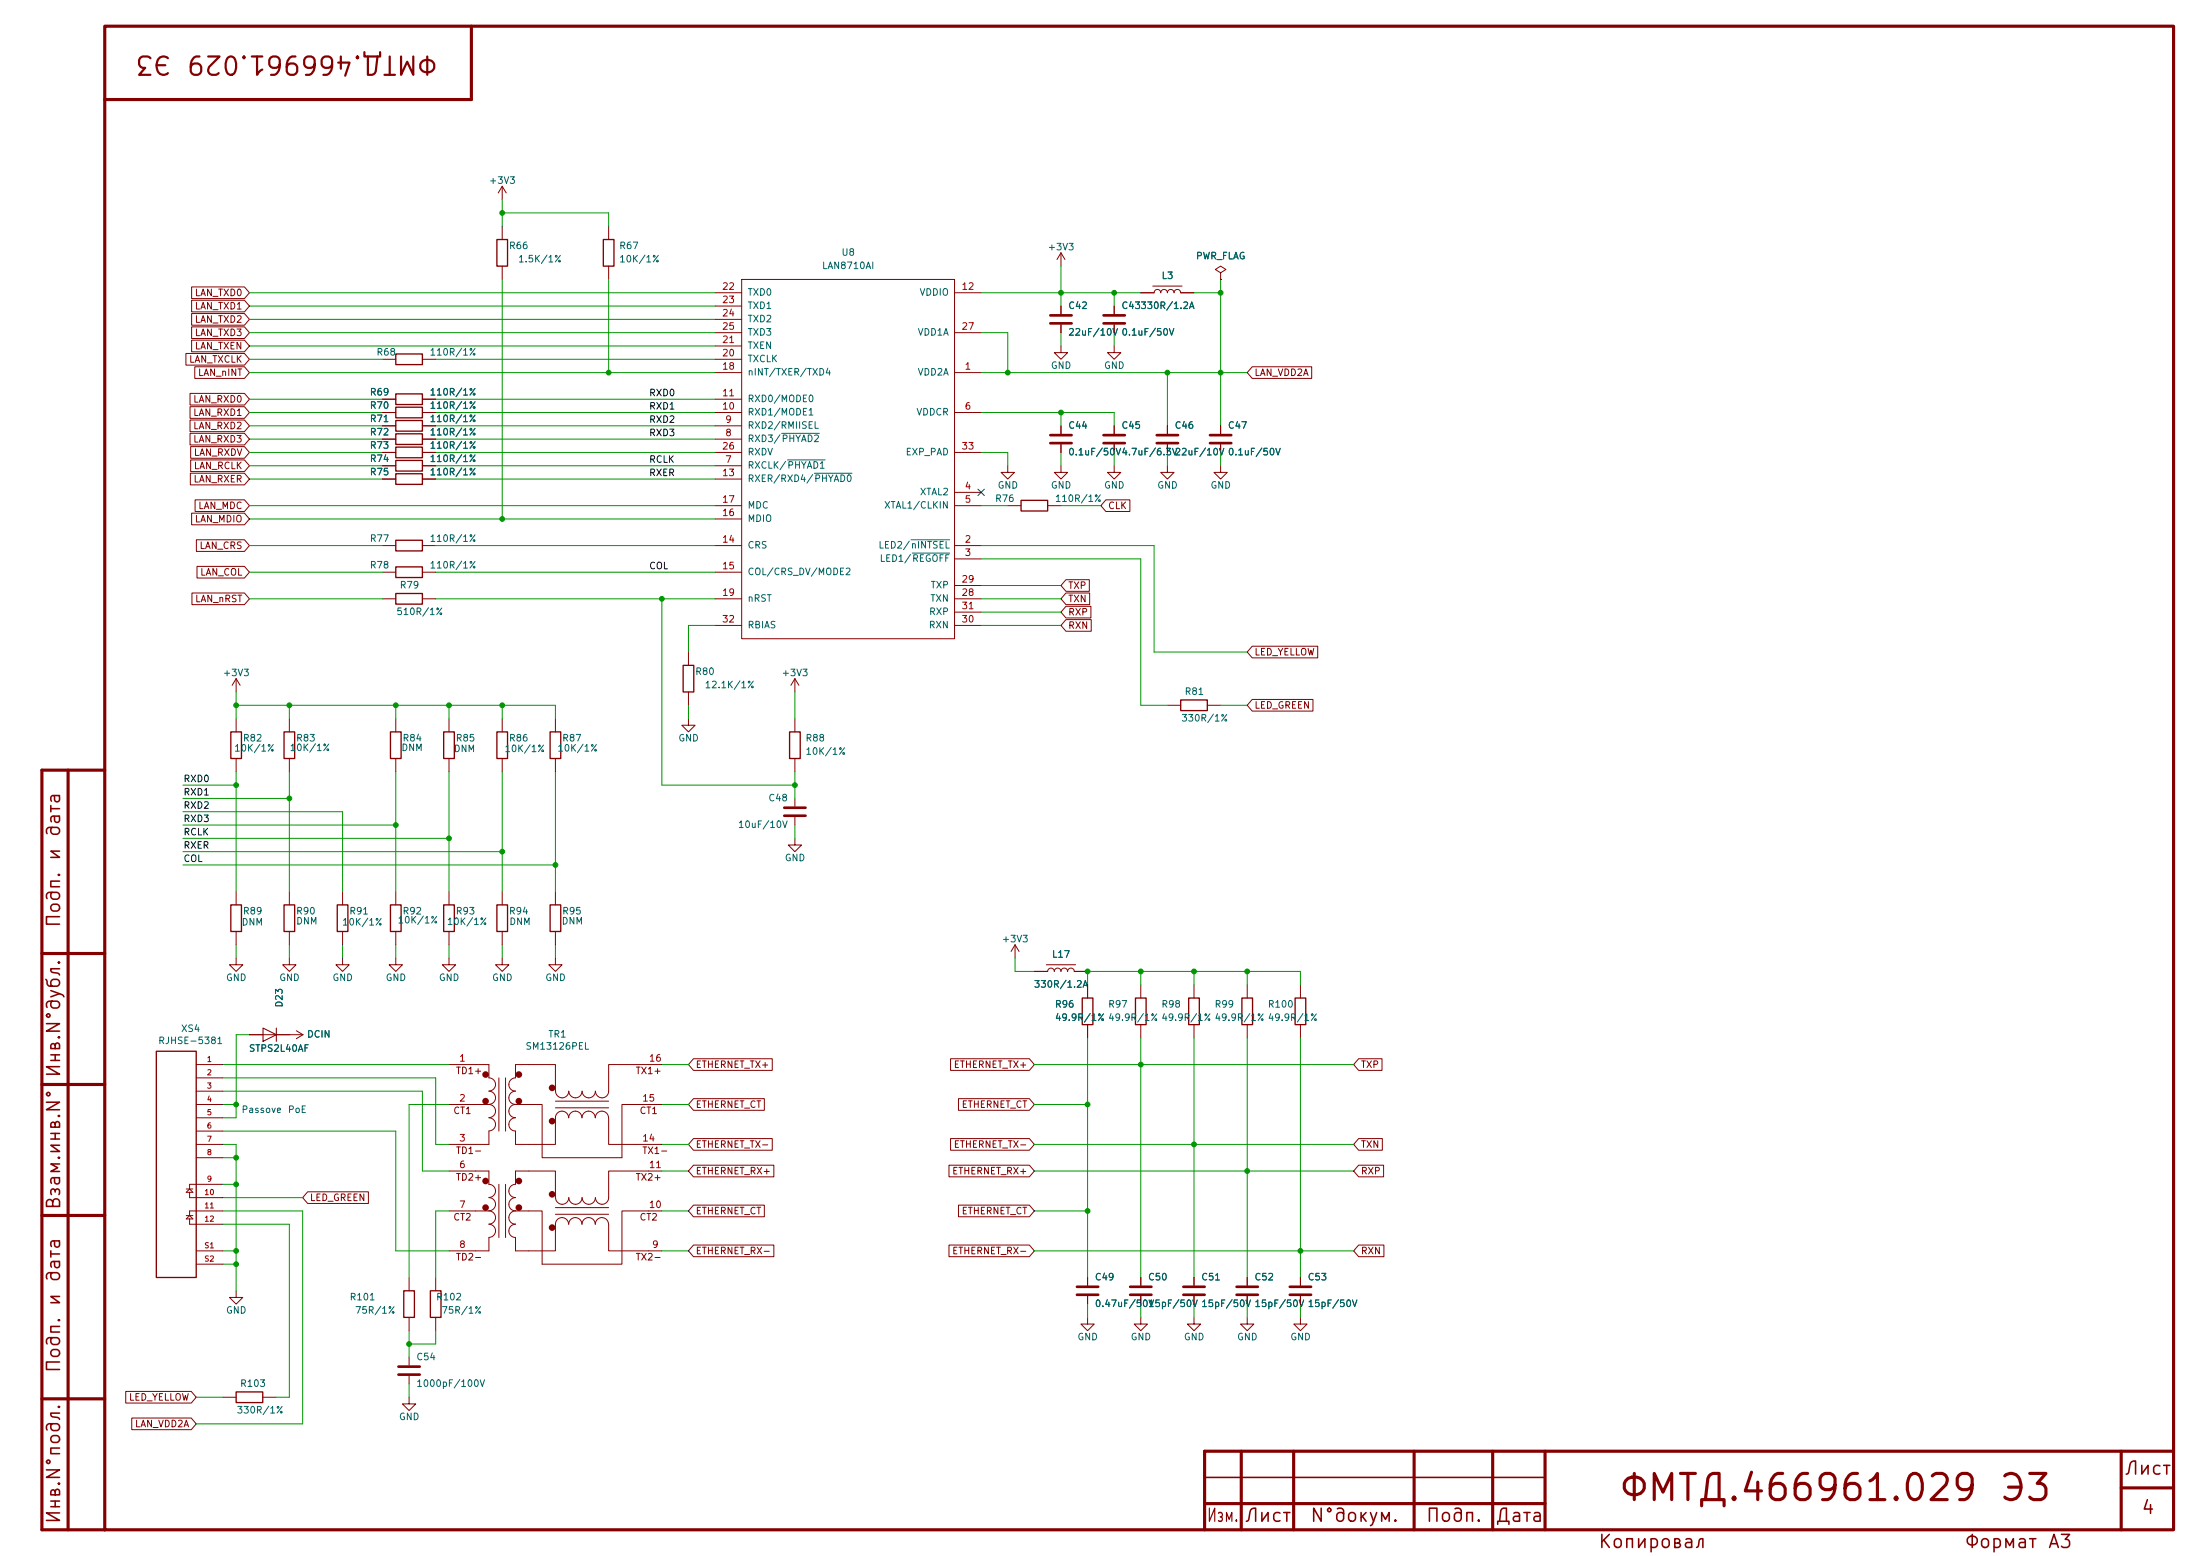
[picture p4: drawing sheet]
<svg xmlns="http://www.w3.org/2000/svg" width="297mm" height="210mm" viewBox="0 0 297 210" stroke-linecap="round" stroke-linejoin="round" font-family="sans-serif">
<g fill="none" stroke="#840000" stroke-width=".42">
<path d="M14.1 3.5h279.3v203h-279.3zM63.6 3.5v9.9h-49.5M9.2 103.9v102.6M14.1 103.9h-8.4v102.6h8.4M5.7 128.7h8.4M5.7 146.4h8.4M5.7 164h8.4M5.7 188.8h8.4M167.6 195.9v10.6M174.6 195.9v10.6M190.9 195.9v10.6M201.5 195.9v10.6"/>
<path d="M208.6 195.9v10.6M286.4 195.9v10.6M293.4 195.9h-130.8v10.6M162.6 202.9h46M286.4 200.8h7"/>
</g>
<path d="M162.6 199.4h46" fill="none" stroke="#840000" stroke-width=".21"/>
<g fill="none" stroke="#840000" stroke-width=".18">
<path d="M67.1 32.3h1.4v3.6h-1.4zM81.4 32.3h1.5v3.6h-1.5zM53.4 47.8h3.6v1.4h-3.6zM53.4 55h3.6v1.4h-3.6zM53.4 56.8h3.6v1.4h-3.6zM53.4 53.2h3.6v1.4h-3.6zM53.4 58.5h3.6v1.5h-3.6zM53.4 60.3h3.6v1.5h-3.6zM53.4 62.1h3.6v1.5h-3.6zM53.4 63.9h3.6v1.5h-3.6zM53.4 72.9h3.6v1.5h-3.6zM53.4 76.5h3.6v1.4h-3.6z"/>
<path d="M137.8 67.5h3.6v1.5h-3.6zM31.2 98.8h1.4v3.6h-1.4zM38.3 98.8h1.5v3.6h-1.5zM52.7 98.8h1.4v3.6h-1.4zM53.4 80.1h3.6v1.4h-3.6zM59.9 98.8h1.4v3.6h-1.4zM67.1 98.8h1.4v3.6h-1.4zM74.3 98.8h1.4v3.6h-1.4zM92.2 89.8h1.5v3.6h-1.5zM106.6 98.8h1.4v3.6h-1.4zM159.4 94.5h3.6v1.4h-3.6zM31.2 122.1h1.4v3.6h-1.4z"/>
<path d="M38.3 122.1h1.5v3.6h-1.5zM45.5 122.1h1.5v3.6h-1.5zM52.7 122.1h1.4v3.6h-1.4zM59.9 122.1h1.4v3.6h-1.4zM67.1 122.1h1.4v3.6h-1.4zM74.3 122.1h1.4v3.6h-1.4zM146.1 134.7h1.4v3.6h-1.4zM153.3 134.7h1.4v3.6h-1.4zM160.5 134.7h1.4v3.6h-1.4zM167.7 134.7h1.4v3.6h-1.4zM174.8 134.7h1.5v3.6h-1.5zM21.1 141.9h5.4v30.5h-5.4z"/>
<path d="M54.5 174.2h1.4v3.6h-1.4zM58.1 174.2h1.4v3.6h-1.4zM31.9 187.9h3.6v1.4h-3.6z"/>
</g>
<g fill="none" stroke="#840000" stroke-width=".14">
<path d="M25.9 38.7h7.1l.7 .8-.7 .8h-7.1zM67.8 25.1l-.5 .9M67.8 25.1l.5 .9M67.8 25.1v1.8M67.8 30.5v1.8M67.8 35.9v1.8M82.2 30.5v1.8M82.2 35.9v1.8M96.5 39.5h3.6M100.1 37.7h28.8v48.5h-28.8zM128.9 39.5h3.6M143.2 34.1l-.5 .9"/>
<path d="M143.2 34.1l.6 .9M143.2 34.1v1.8M154 39.5h1.8a.45 .45 0 0 1 .5-.4 .45 .45 0 0 1 .4 .4 .45 .45 0 0 1 .5-.4 .45 .45 0 0 1 .4 .4 .45 .45 0 0 1 .4-.4 .45 .45 0 0 1 .5 .4 .45 .45 0 0 1 .4-.4 .45 .45 0 0 1 .5 .4h1.8M155.6 38.6h4M164.8 36.8l.7-.4-.7-.5-.7 .5 .7 .4v.9M164.8 37.7h.1M25.1 47.7h7.9l.7 .8-.7 .8h-7.9zM25.7 54.9h7.3l.7 .8-.7 .8h-7.3zM25.7 53.1h7.3l.7 .8-.7 .8h-7.3zM25.7 58.5h7.3l.7 .8-.7 .8h-7.3zM25.7 56.7h7.3l.7 .8-.7 .8h-7.3zM25.9 40.5h7.1l.7 .8-.7 .8h-7.1z"/>
<path d="M25.9 45.9h7.1l.7 .8-.7 .8h-7.1zM25.9 44.1h7.1l.7 .8-.7 .8h-7.1zM25.9 42.3h7.1l.7 .8-.7 .8h-7.1zM26.3 49.5h6.7l.7 .8-.7 .8h-6.7zM51.6 48.5h1.8M51.6 55.7h1.8M51.6 57.5h1.8M51.6 53.9h1.8M51.6 59.3h1.8M57 48.5h1.8M57 55.7h1.8M57 57.5h1.8"/>
<path d="M57 53.9h1.8M57 59.3h1.8M96.5 48.5h3.6M96.5 55.7h3.6M96.5 57.5h3.6M96.5 53.9h3.6M96.5 59.3h3.6M96.5 50.3h3.6M96.5 46.7h3.6M96.5 41.3h3.6M96.5 43.1h3.6M96.5 44.9h3.6"/>
<path d="M128.9 55.7h3.6M128.9 50.3h3.6M128.9 44.9h3.6M143.2 46.7v.9h.9l-.9 .9-.9-.9h.9M143.2 41.3v1.1M143.2 43.8v1.1M143.2 57.5v1M143.2 60v1.1M150.4 46.7v.9h.9l-.9 .9-.9-.9h.9M150.4 41.3v1.1M150.4 43.8v1.1M150.4 57.5v1"/>
<path d="M150.4 60v1.1M157.6 57.5v1M157.6 60v1.1M164.8 57.5v1M164.8 60v1.1M169 49.5h8.1v1.6h-8.1l-.6-.8zM25.7 63.9h7.3l.7 .8-.7 .7h-7.3zM25.7 62.1h7.3l.7 .8-.7 .7h-7.3zM25.7 60.3h7.3l.7 .8-.7 .8h-7.3zM25.9 69.3h7.1l.7 .7-.7 .8h-7.1zM26.3 67.5h6.7l.7 .7-.7 .8h-6.7zM26.5 72.9h6.5l.7 .7-.7 .8h-6.5z"/>
<path d="M26.6 76.4h6.4l.7 .8-.7 .8h-6.4zM51.6 61.1h1.8M51.6 62.9h1.8M51.6 64.7h1.8M51.6 73.6h1.8M51.6 77.2h1.8M57 61.1h1.8M57 62.9h1.8M57 64.7h1.8M57 73.6h1.8M57 77.2h1.8M96.5 61.1h3.6"/>
<path d="M96.5 62.9h3.6M96.5 64.7h3.6M96.5 73.6h3.6M96.5 68.2h3.6M96.5 77.2h3.6M96.5 70h3.6M128.9 61.1h3.6M128.9 73.6h3.6M128.9 75.4h3.6M128.9 66.5h3.6M128.9 68.2h3.6M128.9 79h3.6"/>
<path d="M136 62.9v.9h.9l-.9 .9-.9-.9h.9M136 68.2h1.8M141.4 68.2h1.8M143.2 62.9v.9h.9l-.9 .9-.9-.9h.9M143.9 78.2h3.2v1.6h-3.2l-.7-.8zM149.3 67.5h3.2v1.5h-3.2l-.7-.8zM150.4 62.9v.9h.9l-.9 .9-.9-.9h.9M157.6 62.9v.9h.9l-.9 .9-.9-.9h.9M164.8 62.9v.9h.9l-.9 .9-.9-.9h.9M25.9 80h7.1l.7 .8-.7 .8h-7.1zM31.9 91.6v1.8M31.9 97v1.8"/>
<path d="M31.9 91.6l-.6 .9M31.9 91.6l.5 .9M39.1 97v1.8M51.6 80.8h1.8M53.4 97v1.8M57 80.8h1.8M60.6 97v1.8M67.8 97v1.8M75 97v1.8M92.9 97v.9h.9l-.9 .9-.9-.9h.9M92.9 88v1.8M92.9 93.4v1.8"/>
<path d="M96.5 80.8h3.6M96.5 84.4h3.6M107.3 91.6v1.8M107.3 97v1.8M107.3 91.6l-.5 .9M107.3 91.6l.6 .9M128.9 80.8h3.6M128.9 84.4h3.6M128.9 82.6h3.6M143.9 83.6h3.4v1.6h-3.4l-.7-.8zM143.9 81.8h3.4v1.6h-3.4l-.7-.8zM143.9 80h3.2v1.6h-3.2l-.7-.8z"/>
<path d="M157.6 95.2h1.8M163 95.2h1.8M169 94.4h8.3v1.6h-8.3l-.6-.8zM169 87.2h8.9v1.6h-8.9l-.6-.8zM31.9 102.4v1.8M39.1 102.4v1.8M53.4 102.4v1.8M60.6 102.4v1.8M67.8 102.4v1.8M75 102.4v1.8M107.3 113.1v.9h.9l-.9 .9-.9-.9h.9M107.3 102.4v1.8"/>
<path d="M107.3 107.8v1M107.3 110.3v1.1M31.9 129.3v.9h.9l-.9 .9-.9-.9h.9M31.9 120.3v1.8M31.9 125.7v1.8M33.7 139.7h7.2M35.5 138.8l1.8 .9-1.8 .8zM37.3 138.8v1.7M39.1 129.3v.9h.9l-.9 .9-.9-.9h.9M39.1 120.3v1.8M39.1 125.7v1.8M40 139.1l.9 .6"/>
<path d="M40.9 139.7l-.9 .5M46.2 129.3v.9h.9l-.9 .9-.9-.9h.9M46.2 120.3v1.8M46.2 125.7v1.8M53.4 129.3v.9h.9l-.9 .9-.9-.9h.9M53.4 120.3v1.8M53.4 125.7v1.8M60.6 129.3v.9h.9l-.9 .9-.9-.9h.9M60.6 120.3v1.8M60.6 125.7v1.8M67.8 129.3v.9h.9l-.9 .9-.9-.9h.9M67.8 120.3v1.8"/>
<path d="M67.8 125.7v1.8M75 129.3v.9h.9l-.9 .9-.9-.9h.9M75 120.3v1.8M75 125.7v1.8M137 127.5l-.5 .9M137 127.5l.6 .9M137 127.5v1.8M139.6 131.1h1.8a.45 .45 0 0 1 .5-.4 .45 .45 0 0 1 .4 .4 .45 .45 0 0 1 .5-.4 .45 .45 0 0 1 .4 .4 .45 .45 0 0 1 .5-.4 .45 .45 0 0 1 .4 .4 .45 .45 0 0 1 .5-.4 .45 .45 0 0 1 .4 .4h1.8M141.3 130.2h3.9M146.8 132.9v1.8M146.8 138.3v1.8M154 132.9v1.8"/>
<path d="M154 138.3v1.8M161.2 132.9v1.8M161.2 138.3v1.8M168.4 132.9v1.8M168.4 138.3v1.8M175.6 132.9v1.8M175.6 138.3v1.8M26.5 143.7h3.6M26.5 145.5h3.6M26.5 147.3h3.6M26.5 149.1h3.6M26.5 150.9h3.6"/>
<path d="M26.5 152.7h3.6M26.5 154.5h3.6M26.5 156.3h3.6M30.1 159.8h-4.5v.7M60.6 143.7h5.4v1.8a.89 .89 0 0 1 .9 .9 .89 .89 0 0 1-.9 .8M60.6 149.1h5.4a.89 .89 0 0 1 .9 .9 .89 .89 0 0 1-.9 .8M60.6 158h5.4v1.8a.89 .89 0 0 1 .9 .9 .89 .89 0 0 1-.9 .9 .9 .9 0 0 1 .9 .9 .9 .9 0 0 1-.9 .9M66 147.3a.89 .89 0 0 1 .9 .9 .89 .89 0 0 1-.9 .8M66 150.9a.89 .89 0 0 1 .9 .9 .89 .89 0 0 1-.9 .8v1.9h-5.4M67.4 145.5v7.2M67.4 159.8v7.2M68.2 145.5v7.2"/>
<path d="M68.2 159.8v7.2M75 149.5h7.2M75 148.6h7.2M76.8 150.9a.89 .89 0 0 1 .9-.9 .89 .89 0 0 1 .9 .9 .9 .9 0 0 1 .9-.9 .9 .9 0 0 1 .9 .9 .9 .9 0 0 1 .9-.9 .9 .9 0 0 1 .8 .9M78.6 147.3a.9 .9 0 0 1-.9 .9 .9 .9 0 0 1-.9-.9 .9 .9 0 0 1-.9 .9 .9 .9 0 0 1-.9-.9v-3.6h-5.4v1.8a.89 .89 0 0 0-.9 .9 .89 .89 0 0 0 .9 .9 .9 .9 0 0 0-.9 .9 .9 .9 0 0 0 .9 .9M78.6 147.3a.89 .89 0 0 0 .9 .9 .89 .89 0 0 0 .9-.9M82.2 150.9v3.6h7.2M89.4 149.1h-5.4v7.2h-10.8v-7.2h-3.6a.89 .89 0 0 0-.9 .9 .89 .89 0 0 0 .9 .8 .9 .9 0 0 0-.9 .9 .9 .9 0 0 0 .9 .9v1.9h5.4v-3.6a.89 .89 0 0 1 .9-.9 .89 .89 0 0 1 .9 .9M89.4 143.7h-7.2v3.6a.89 .89 0 0 1-.9 .9 .89 .89 0 0 1-.9-.9M89.4 158h-7.2v3.6a.89 .89 0 0 1-.9 .9 .89 .89 0 0 1-.9-.9M93.6 142.9h10.7v1.6h-10.7l-.7-.8zM93.6 157.3h10.9v1.5h-10.9l-.7-.8z"/>
<path d="M93.6 148.3h9.6v1.6h-9.6l-.7-.8zM93.6 153.7h10.7v1.5h-10.7l-.7-.7zM128.1 157.3h10.9l.6 .7-.6 .8h-10.9zM128.3 153.7h10.7l.6 .8-.6 .7h-10.7zM128.3 142.9h10.7l.6 .8-.6 .8h-10.7zM129.4 148.3h9.6l.6 .8-.6 .8h-9.6zM183.4 142.9h3.2v1.6h-3.2l-.7-.8zM183.4 157.3h3.4v1.5h-3.4l-.7-.8zM183.4 153.7h3.2v1.5h-3.2l-.7-.7zM25.1 160.5h.9M25.1 164.1h.9M25.6 160.5l.4 .4h-.9z"/>
<path d="M25.6 164.1l.4 .4h-.9zM25.6 160.9v.7h4.5M25.6 164.5v.7h4.5M26.5 168.8h3.6M26.5 170.6h3.6M30.1 163.4h-4.5v.7M31.9 174.2v.9h.9l-.9 .9-.9-.9h.9M41.5 160.9h8.2v1.5h-8.2l-.6-.8zM55.2 172.4v1.8M55.2 177.8v1.8M58.8 172.4v1.8M58.8 177.8v1.8"/>
<path d="M60.6 163.4h5.4a.89 .89 0 0 1 .9 .9 .89 .89 0 0 1-.9 .9M66 165.2a.89 .89 0 0 1 .9 .9 .89 .89 0 0 1-.9 .9M66 167v1.8h-5.4M69.6 165.2a.89 .89 0 0 0-.9 .9 .89 .89 0 0 0 .9 .9M69.6 163.4h3.6v7.2h10.8v-7.2h5.4M75 163.9h7.2M75 163h7.2M76.8 165.2a.89 .89 0 0 0-.9-.9 .89 .89 0 0 0-.9 .9v3.6h-5.4v-1.8M76.8 165.2a.89 .89 0 0 1 .9-.9 .89 .89 0 0 1 .9 .9 .9 .9 0 0 1 .9-.9 .9 .9 0 0 1 .9 .9 .9 .9 0 0 1 .9-.9 .9 .9 0 0 1 .8 .9M78.6 161.6a.9 .9 0 0 1-.9 .9 .9 .9 0 0 1-.9-.9 .9 .9 0 0 1-.9 .9 .9 .9 0 0 1-.9-.9v-3.6h-5.4v1.8a.89 .89 0 0 0-.9 .9 .89 .89 0 0 0 .9 .9 .9 .9 0 0 0-.9 .9 .9 .9 0 0 0 .9 .9 .9 .9 0 0 0-.9 .9 .9 .9 0 0 0 .9 .9M78.6 161.6a.89 .89 0 0 0 .9 .9 .89 .89 0 0 0 .9-.9M82.2 165.2v3.6h7.2"/>
<path d="M93.6 168h10.9v1.6h-10.9l-.7-.8zM93.6 162.7h9.6v1.5h-9.6l-.7-.8zM128.1 168h10.9l.6 .8-.6 .8h-10.9zM129.4 162.7h9.6l.6 .7-.6 .8h-9.6zM146.8 177.8v.9h.9l-.9 .9-.9-.9h.9M146.8 172.4v1.1M146.8 174.9v1.1M154 177.8v.9h.9l-.9 .9-.9-.9h.9M154 172.4v1.1M154 174.9v1.1M161.2 177.8v.9h.9l-.9 .9-.9-.9h.9M161.2 172.4v1.1"/>
<path d="M161.2 174.9v1.1M168.4 177.8v.9h.9l-.9 .9-.9-.9h.9M168.4 172.4v1.1M168.4 174.9v1.1M175.6 177.8v.9h.9l-.9 .9-.9-.9h.9M175.6 172.4v1.1M175.6 174.9v1.1M183.4 168h3.4v1.6h-3.4l-.7-.8zM17 187.8h8.8l.7 .8-.7 .8h-8.8zM17.8 191.4h8l.7 .8-.7 .8h-8zM30.1 188.6h1.8M35.5 188.6h1.8"/>
<path d="M55.2 188.6v.9h.9l-.9 .9-.9-.9h.9M55.2 183.2v1.1M55.2 185.7v1.1"/>
</g>
<g fill="none" stroke="#840000" stroke-width=".36">
<path d="M141.8 58.7h2.9M141.8 59.8h2.9M141.8 42.6h2.9M141.8 43.6h2.9M149 58.7h2.9M149 59.8h2.9M149 42.6h2.9M149 43.6h2.9M156.2 58.7h2.8M156.2 59.8h2.8M163.3 58.7h2.9M163.3 59.8h2.9"/>
<path d="M105.9 109h2.8M105.9 110.1h2.8M145.4 173.7h2.9M145.4 174.8h2.9M152.6 173.7h2.8M152.6 174.8h2.8M159.8 173.7h2.8M159.8 174.8h2.8M166.9 173.7h2.9M166.9 174.8h2.9M174.1 173.7h2.9M174.1 174.8h2.9"/>
<path d="M53.8 184.5h2.9M53.8 185.5h2.9"/>
</g>
<path d="M105.5 58.5h5.1M106.3 62.1h5.1M109.9 63.9h5.1M123 72.9h5.2M123.1 74.7h5.1" fill="none" stroke="#006464" stroke-width=".14"/>
<g fill="#840000" stroke="#840000" stroke-width=".45">
<circle cx="65.6" cy="145" r=".22"/>
<circle cx="65.6" cy="148.6" r=".22"/>
<circle cx="65.6" cy="159.4" r=".22"/>
<circle cx="65.6" cy="163" r=".22"/>
<circle cx="70" cy="145" r=".22"/>
<circle cx="70" cy="148.6" r=".22"/>
<circle cx="70" cy="159.4" r=".22"/>
<circle cx="70" cy="163" r=".22"/>
<circle cx="74.5" cy="146.8" r=".22"/>
<circle cx="74.5" cy="151.3" r=".22"/>
<circle cx="74.5" cy="161.2" r=".22"/>
<circle cx="74.5" cy="165.7" r=".22"/>
</g>
<g fill="none" stroke="#009600" stroke-width=".14">
<path d="M33.7 39.5h62.8M67.8 26.9v3.6M67.8 37.7v32.3M67.8 28.7h14.4v1.8M82.2 37.7v12.6M132.5 39.5h21.5M143.2 35.9v5.4M150.4 39.5v1.8M161.2 39.5h3.6M164.8 37.7v19.8M33.7 55.7h17.9M33.7 59.3h17.9"/>
<path d="M33.7 57.5h17.9M33.7 50.3h62.8M33.7 41.3h62.8M33.7 53.9h17.9M33.7 48.5h17.9M33.7 43.1h62.8M33.7 46.7h62.8M33.7 44.9h62.8M58.8 55.7h37.7M58.8 59.3h37.7M58.8 57.5h37.7M58.8 53.9h37.7"/>
<path d="M58.8 48.5h37.7M132.5 55.7h17.9v1.8M132.5 44.9h3.5v5.4M132.5 50.3h35.9M143.2 44.9v1.8M143.2 55.7v1.8M150.4 44.9v1.8M157.6 50.3v7.2M33.7 64.7h17.9M33.7 62.9h17.9M33.7 70h62.8M33.7 61.1h17.9"/>
<path d="M33.7 68.2h62.8M33.7 73.6h17.9M33.7 77.2h17.9M58.8 64.7h37.7M58.8 62.9h37.7M58.8 61.1h37.7M58.8 73.6h37.7M58.8 77.2h37.7M132.5 61.1h3.5v1.8M132.5 75.4h21.5v19.8h3.6M132.5 79h10.7M132.5 68.2h3.5"/>
<path d="M132.5 73.6h23.3v14.4h12.6M143.2 61.1v1.8M143.2 68.2h5.4M150.4 61.1v1.8M157.6 61.1v1.8M164.8 61.1v1.8M31.9 95.2h43.1v1.8M31.9 93.4v3.6M33.7 80.8h17.9M39.1 95.2v1.8M53.4 95.2v1.8M58.8 80.8h37.7"/>
<path d="M60.6 95.2v1.8M67.8 95.2v1.8M89.4 80.8v25.2h17.9M92.9 95.2v1.8M96.5 84.4h-3.6v3.6M107.3 93.4v3.6M132.5 80.8h10.7M132.5 84.4h10.7M132.5 82.6h10.7M164.8 95.2h3.6M24.7 106h7.2M24.7 109.6h21.5v10.7"/>
<path d="M24.7 116.7h50.3M24.7 114.9h43.1M24.7 111.4h28.7M24.7 113.1h35.9M24.7 107.8h14.4M31.9 104.2v16.1M39.1 104.2v16.1M53.4 104.2v16.1M60.6 104.2v16.1M67.8 104.2v16.1M75 104.2v16.1M107.3 104.2v3.6"/>
<path d="M107.3 111.4v1.7M31.9 127.5v1.8M33.7 139.7h-1.8v11.2h-1.8M39.1 127.5v1.8M46.2 127.5v1.8M53.4 127.5v1.8M60.6 127.5v1.8M67.8 127.5v1.8M75 127.5v1.8M137 129.3v1.8h2.6M146.8 132.9v-1.8h28.8v1.8M154 131.1v1.8"/>
<path d="M161.2 131.1v1.8M168.4 131.1v1.8M30.1 145.5h28.7v9h1.8M30.1 152.7h23.3v16.1h7.2M30.1 147.3h26.9v10.7h3.6M30.1 149.1h1.8M30.1 154.5h1.8v19.7M30.1 159.8h1.8M30.1 156.3h1.8M30.1 143.7h30.5M60.6 149.1h-5.4v23.3M89.4 149.1h3.5"/>
<path d="M89.4 154.5h3.5M89.4 143.7h3.5M89.4 158h3.5M139.6 149.1h7.2M139.6 154.5h43.1M139.6 143.7h43.1M139.6 158h43.1M146.8 140.1v32.3M154 140.1v32.3M161.2 140.1v32.3M168.4 140.1v32.3M175.6 140.1v32.3"/>
<path d="M30.1 165.2h9v23.4h-1.8M30.1 168.8h1.8M30.1 163.4h10.8v28.8h-14.4M30.1 161.6h10.8M30.1 170.6h1.8M55.2 179.6v3.6M58.8 179.6v1.8h-3.6M60.6 163.4h-1.8v9M89.4 168.8h3.5M89.4 163.4h3.5M139.6 168.8h43.1M139.6 163.4h7.2"/>
<path d="M146.8 176v1.8M154 176v1.8M161.2 176v1.8M168.4 176v1.8M175.6 176v1.8M26.5 188.6h3.6M55.2 186.8v1.8"/>
</g>
<path d="M132 66l.9 .9M132.9 66l-.9 .9" fill="none" stroke="#000084" stroke-width=".14"/>
<g fill="#009600" stroke="#009600" stroke-width=".14">
<circle cx="164.8" cy="50.3" r=".32"/>
<circle cx="157.6" cy="50.3" r=".32"/>
<circle cx="164.8" cy="39.5" r=".32"/>
<circle cx="136" cy="50.3" r=".32"/>
<circle cx="143.2" cy="55.7" r=".32"/>
<circle cx="143.2" cy="39.5" r=".32"/>
<circle cx="150.4" cy="39.5" r=".32"/>
<circle cx="82.2" cy="50.3" r=".32"/>
<circle cx="67.8" cy="70" r=".32"/>
<circle cx="67.8" cy="28.7" r=".32"/>
<circle cx="53.4" cy="111.4" r=".32"/>
<circle cx="53.4" cy="95.2" r=".32"/>
<circle cx="39.1" cy="95.2" r=".32"/>
<circle cx="60.6" cy="95.2" r=".32"/>
<circle cx="31.9" cy="95.2" r=".32"/>
<circle cx="67.8" cy="95.2" r=".32"/>
<circle cx="89.4" cy="80.8" r=".32"/>
<circle cx="31.9" cy="156.3" r=".32"/>
<circle cx="31.9" cy="159.8" r=".32"/>
<circle cx="31.9" cy="149.1" r=".32"/>
<circle cx="67.8" cy="114.9" r=".32"/>
<circle cx="75" cy="116.7" r=".32"/>
<circle cx="107.3" cy="106" r=".32"/>
<circle cx="31.9" cy="168.8" r=".32"/>
<circle cx="31.9" cy="170.6" r=".32"/>
<circle cx="55.2" cy="181.4" r=".32"/>
<circle cx="161.2" cy="154.5" r=".32"/>
<circle cx="175.6" cy="168.8" r=".32"/>
<circle cx="168.4" cy="131.1" r=".32"/>
<circle cx="161.2" cy="131.1" r=".32"/>
<circle cx="168.4" cy="158" r=".32"/>
<circle cx="60.6" cy="113.1" r=".32"/>
<circle cx="31.9" cy="106" r=".32"/>
<circle cx="39.1" cy="107.8" r=".32"/>
<circle cx="154" cy="131.1" r=".32"/>
<circle cx="146.8" cy="131.1" r=".32"/>
<circle cx="146.8" cy="163.4" r=".32"/>
<circle cx="146.8" cy="149.1" r=".32"/>
<circle cx="154" cy="143.7" r=".32"/>
</g>
<g font-size="3.5" fill="#840000">
<text x="218.4" y="203.5">ФМТД.466961.029</text>
<text x="269.6" y="203.5">Э3</text>
</g>
<g font-size="2.5" fill="#840000">
<text x="23.4" y="6.9" transform="rotate(-180 23.4 6.9)">Э3</text>
<text x="59.2" y="6.9" transform="rotate(-180 59.2 6.9)">ФМТД.466961.029</text>
</g>
<g font-size="1.8" fill="#840000">
<text x="8.6" y="113.1" transform="rotate(-90 8.6 113.1)">дата</text>
<text x="8.6" y="116.3" transform="rotate(-90 8.6 116.3)">и</text>
<text x="8.6" y="125.3" transform="rotate(-90 8.6 125.3)">Подп.</text>
<text x="8.6" y="145.6" transform="rotate(-90 8.6 145.6)">Инв.N°дубл.</text>
<text x="8.6" y="163.4" transform="rotate(-90 8.6 163.4)">Взам.инв.N°</text>
<text x="8.6" y="173.2" transform="rotate(-90 8.6 173.2)">дата</text>
<text x="8.6" y="176.4" transform="rotate(-90 8.6 176.4)">и</text>
<text x="8.6" y="185.4" transform="rotate(-90 8.6 185.4)">Подп.</text>
<text x="286.7" y="199.5">Лист</text>
<text x="8.6" y="205.8" transform="rotate(-90 8.6 205.8)">Инв.N°подл.</text>
<text x="162.8" y="205.9">Изм.</text>
<text x="167.9" y="205.9">Лист</text>
<text x="176.8" y="205.9">N°докум.</text>
<text x="192.4" y="205.9">Подп.</text>
<text x="201.8" y="205.9">Дата</text>
<text x="215.7" y="209.4">Копировал</text>
<text x="265.2" y="209.4">Формат</text>
<text x="276.4" y="209.4">A3</text>
<text x="289" y="204.8">4</text>
</g>
<g font-size=".9" fill="#006464">
<text x="65.9" y="25">+3V3</text>
<text x="68.6" y="33.8">R66</text>
<text x="69.9" y="35.6">1.5K/1%</text>
<text x="83.5" y="33.8">R67</text>
<text x="83.5" y="35.6">10K/1%</text>
<text x="113.5" y="34.7">U8</text>
<text x="141.4" y="34">+3V3</text>
<text x="161.4" y="35.2">PWR_FLAG</text>
<text x="100.8" y="40.1">TXD0</text>
<text x="100.8" y="41.9">TXD1</text>
<text x="110.9" y="36.5">LAN8710AI</text>
<text x="124.1" y="40.1">VDDIO</text>
<text x="144.1" y="41.9">C42</text>
<text x="151.3" y="41.9">C43330R/1.2A</text>
<text x="156.7" y="37.9">L3</text>
<text x="100.8" y="47.3">TXEN</text>
<text x="100.8" y="43.7">TXD2</text>
<text x="100.8" y="45.5">TXD3</text>
<text x="123.8" y="45.5">VDD1A</text>
<text x="144.1" y="45.5">22uF/10V 0.1uF/50V</text>
<text x="49.8" y="53.6">R69</text>
<text x="50.7" y="48.2">R68</text>
<text x="57.9" y="48.2">110R/1%</text>
<text x="57.9" y="53.6">110R/1%</text>
<text x="100.8" y="50.9">nINT/TXER/TXD4</text>
<text x="100.8" y="49.1">TXCLK</text>
<text x="123.8" y="50.9">VDD2A</text>
<text x="141.8" y="50">GND</text>
<text x="149" y="50">GND</text>
<text x="49.8" y="55.4">R70</text>
<text x="49.8" y="57.2">R71</text>
<text x="49.8" y="59">R72</text>
<text x="57.9" y="55.4">110R/1%</text>
<text x="57.9" y="57.2">110R/1%</text>
<text x="57.9" y="59">110R/1%</text>
<text x="100.8" y="59.9">RXD3/PHYAD2</text>
<text x="100.8" y="58.1">RXD2/RMIISEL</text>
<text x="100.8" y="56.3">RXD1/MODE1</text>
<text x="100.8" y="54.5">RXD0/MODE0</text>
<text x="123.6" y="56.3">VDDCR</text>
<text x="144.1" y="58.1">C44</text>
<text x="151.3" y="58.1">C45</text>
<text x="158.5" y="58.1">C46</text>
<text x="165.7" y="58.1">C47</text>
<text x="49.8" y="60.8">R73</text>
<text x="49.8" y="62.6">R74</text>
<text x="49.8" y="64.4">R75</text>
<text x="57.9" y="60.8">110R/1%</text>
<text x="57.9" y="62.6">110R/1%</text>
<text x="57.9" y="64.4">110R/1%</text>
<text x="100.8" y="63.5">RXCLK/PHYAD1</text>
<text x="100.8" y="65.3">RXER/RXD4/PHYAD0</text>
<text x="100.8" y="61.7">RXDV</text>
<text x="122.2" y="61.7">EXP_PAD</text>
<text x="144.1" y="61.7">0.1uF/50V4.7uF/6.3V</text>
<text x="158.5" y="61.7">22uF/10V 0.1uF/50V</text>
<text x="100.8" y="70.7">MDIO</text>
<text x="100.8" y="68.9">MDC</text>
<text x="119.3" y="68.9">XTAL1/CLKIN</text>
<text x="124.1" y="67.1">XTAL2</text>
<text x="134.3" y="68">R76</text>
<text x="134.6" y="66.2">GND</text>
<text x="141.8" y="66.2">GND</text>
<text x="142.3" y="68">110R/1%</text>
<text x="149" y="66.2">GND</text>
<text x="156.2" y="66.2">GND</text>
<text x="163.3" y="66.2">GND</text>
<text x="49.8" y="73.3">R77</text>
<text x="49.8" y="76.9">R78</text>
<text x="57.9" y="73.3">110R/1%</text>
<text x="57.9" y="76.9">110R/1%</text>
<text x="100.8" y="74.2">CRS</text>
<text x="100.8" y="77.8">COL/CRS_DV/MODE2</text>
<text x="118.5" y="74.2">LED2/nINTSEL</text>
<text x="118.7" y="76">LED1/REGOFF</text>
<text x="53.4" y="83.2">510R/1%</text>
<text x="53.9" y="79.6">R79</text>
<text x="100.8" y="81.4">nRST</text>
<text x="125.4" y="83.2">RXP</text>
<text x="125.5" y="81.4">TXN</text>
<text x="125.6" y="79.6">TXP</text>
<text x="100.8" y="85">RBIAS</text>
<text x="125.3" y="85">RXN</text>
<text x="30" y="91.5">+3V3</text>
<text x="93.8" y="91.3">R80</text>
<text x="95.1" y="93.1">12.1K/1%</text>
<text x="105.4" y="91.5">+3V3</text>
<text x="159.9" y="94">R81</text>
<text x="31.5" y="101.7">10K/1%</text>
<text x="32.7" y="100.3">R82</text>
<text x="39" y="101.6">10K/1%</text>
<text x="39.9" y="100.3">R83</text>
<text x="54.1" y="101.6">DNM</text>
<text x="54.3" y="100.3">R84</text>
<text x="61.2" y="101.7">DNM</text>
<text x="61.4" y="100.3">R85</text>
<text x="68" y="101.7">10K/1%</text>
<text x="68.6" y="100.3">R86</text>
<text x="75.2" y="101.7">10K/1%</text>
<text x="75.8" y="100.3">R87</text>
<text x="91.5" y="100.3">GND</text>
<text x="108.7" y="100.3">R88</text>
<text x="159.4" y="97.6">330R/1%</text>
<text x="108.7" y="102.1">10K/1%</text>
<text x="99.5" y="112">10uF/10V</text>
<text x="103.7" y="108.4">C48</text>
<text x="105.9" y="116.5">GND</text>
<text x="32.6" y="125.1">DNM</text>
<text x="32.7" y="123.6">R89</text>
<text x="39.9" y="123.6">R90</text>
<text x="39.9" y="125">DNM</text>
<text x="46.1" y="125.1">10K/1%</text>
<text x="47.1" y="123.6">R91</text>
<text x="53.6" y="124.8">10K/1%</text>
<text x="54.3" y="123.6">R92</text>
<text x="60.2" y="125.1">10K/1%</text>
<text x="61.4" y="123.6">R93</text>
<text x="68.6" y="123.6">R94</text>
<text x="68.7" y="125.1">DNM</text>
<text x="75.8" y="125">DNM</text>
<text x="75.8" y="123.6">R95</text>
<text x="135.2" y="127.4">+3V3</text>
<text x="141.9" y="129.5">L17</text>
<text x="30.4" y="132.6">GND</text>
<text x="37.6" y="132.6">GND</text>
<text x="38.4" y="136.1" transform="rotate(-90 38.4 136.1)">D23</text>
<text x="44.8" y="132.6">GND</text>
<text x="52" y="132.6">GND</text>
<text x="59.2" y="132.6">GND</text>
<text x="66.4" y="132.6">GND</text>
<text x="73.5" y="132.6">GND</text>
<text x="139.5" y="133.5">330R/1.2A</text>
<text x="142.3" y="136.2">R96</text>
<text x="149.5" y="136.2">R97</text>
<text x="156.7" y="136.2">R98</text>
<text x="163.9" y="136.2">R99</text>
<text x="171.1" y="136.2">R100</text>
<text x="21.3" y="141.1">RJHSE-5381</text>
<text x="24.4" y="139.5">XS4</text>
<text x="33.5" y="142.2">STPS2L40AF</text>
<text x="41.4" y="140.3">DCIN</text>
<text x="70.9" y="141.9">SM13126PEL</text>
<text x="73.9" y="140.3">TR1</text>
<text x="142.3" y="138">49.9R/1% 49.9R/1% 49.9R/1% 49.9R/1% 49.9R/1%</text>
<text x="142.3" y="138">49.9R/1%</text>
<text x="147.7" y="173">C49</text>
<text x="154.9" y="173">C50</text>
<text x="162.1" y="173">C51</text>
<text x="169.3" y="173">C52</text>
<text x="176.5" y="173">C53</text>
<text x="30.4" y="177.5">GND</text>
<text x="47.1" y="175.7">R101</text>
<text x="47.9" y="177.5">75R/1%</text>
<text x="58.8" y="175.7">R102</text>
<text x="59.5" y="177.5">75R/1%</text>
<text x="147.7" y="176.6">0.47uF/50V</text>
<text x="154.9" y="176.6">15pF/50V 15pF/50V 15pF/50V 15pF/50V</text>
<text x="56.1" y="183.8">C54</text>
<text x="145.4" y="181.1">GND</text>
<text x="152.6" y="181.1">GND</text>
<text x="159.8" y="181.1">GND</text>
<text x="166.9" y="181.1">GND</text>
<text x="174.1" y="181.1">GND</text>
<text x="31.9" y="191">330R/1%</text>
<text x="32.3" y="187.4">R103</text>
<text x="53.8" y="191.9">GND</text>
<text x="56.1" y="187.4">1000pF/100V</text>
</g>
<g font-size=".9" fill="#840000">
<text x="26.2" y="42">LAN_TXD1</text>
<text x="26.2" y="40.2">LAN_TXD0</text>
<text x="26.2" y="47.4">LAN_TXEN</text>
<text x="26.2" y="45.6">LAN_TXD3</text>
<text x="26.2" y="43.8">LAN_TXD2</text>
<text x="25.4" y="49.2">LAN_TXCLK</text>
<text x="26.6" y="51">LAN_nINT</text>
<text x="169.3" y="51">LAN_VDD2A</text>
<text x="26" y="56.4">LAN_RXD1</text>
<text x="26" y="54.6">LAN_RXD0</text>
<text x="26" y="59.9">LAN_RXD3</text>
<text x="26" y="58.1">LAN_RXD2</text>
<text x="26" y="65.3">LAN_RXER</text>
<text x="26.1" y="63.5">LAN_RCLK</text>
<text x="26.1" y="61.7">LAN_RXDV</text>
<text x="26.2" y="70.7">LAN_MDIO</text>
<text x="26.7" y="68.9">LAN_MDC</text>
<text x="149.5" y="68.9">CLK</text>
<text x="26.9" y="74.3">LAN_CRS</text>
<text x="26.9" y="77.9">LAN_COL</text>
<text x="26.3" y="81.5">LAN_nRST</text>
<text x="144.1" y="83.3">RXP</text>
<text x="144.1" y="81.5">TXN</text>
<text x="144.1" y="79.7">TXP</text>
<text x="144.1" y="85.1">RXN</text>
<text x="169.3" y="88.7">LED_YELLOW</text>
<text x="169.3" y="95.9">LED_GREEN</text>
<text x="61.5" y="145.2">TD1+</text>
<text x="85.7" y="145.2">TX1+</text>
<text x="93.8" y="144.4">ETHERNET_TX+</text>
<text x="93.8" y="149.7">ETHERNET_CT</text>
<text x="128.7" y="144.4">ETHERNET_TX+</text>
<text x="129.7" y="149.7">ETHERNET_CT</text>
<text x="183.6" y="144.4">TXP</text>
<text x="61.1" y="150.6">CT1</text>
<text x="61.5" y="156">TD1-</text>
<text x="86.3" y="150.6">CT1</text>
<text x="86.6" y="156">TX1-</text>
<text x="93.8" y="155.1">ETHERNET_TX-</text>
<text x="128.7" y="155.1">ETHERNET_TX-</text>
<text x="183.6" y="155.1">TXN</text>
<text x="61.5" y="159.6">TD2+</text>
<text x="85.7" y="159.6">TX2+</text>
<text x="93.8" y="158.7">ETHERNET_RX+</text>
<text x="128.5" y="158.7">ETHERNET_RX+</text>
<text x="183.6" y="158.7">RXP</text>
<text x="41.8" y="162.3">LED_GREEN</text>
<text x="61.1" y="164.9">CT2</text>
<text x="86.3" y="164.9">CT2</text>
<text x="93.8" y="164.1">ETHERNET_CT</text>
<text x="129.7" y="164.1">ETHERNET_CT</text>
<text x="61.5" y="170.3">TD2-</text>
<text x="85.7" y="170.3">TX2-</text>
<text x="93.8" y="169.5">ETHERNET_RX-</text>
<text x="128.5" y="169.5">ETHERNET_RX-</text>
<text x="183.6" y="169.5">RXN</text>
<text x="17.3" y="189.3">LED_YELLOW</text>
<text x="18.1" y="192.8">LAN_VDD2A</text>
</g>
<g font-size=".9" fill="#a90000">
<text x="97.4" y="39.3">22</text>
<text x="97.4" y="41.1">23</text>
<text x="129.7" y="39.3">12</text>
<text x="97.4" y="46.5">21</text>
<text x="97.4" y="42.9">24</text>
<text x="97.4" y="44.7">25</text>
<text x="129.7" y="44.7">27</text>
<text x="97.4" y="53.7">11</text>
<text x="97.4" y="50.1">18</text>
<text x="97.4" y="48.3">20</text>
<text x="130.2" y="50.1">1</text>
<text x="97.4" y="55.5">10</text>
<text x="97.8" y="59.1">8</text>
<text x="97.8" y="57.3">9</text>
<text x="130.2" y="55.5">6</text>
<text x="97.4" y="64.5">13</text>
<text x="97.4" y="60.9">26</text>
<text x="97.8" y="62.7">7</text>
<text x="129.7" y="60.9">33</text>
<text x="97.4" y="69.9">16</text>
<text x="97.4" y="68.1">17</text>
<text x="130.2" y="66.3">4</text>
<text x="130.2" y="68.1">5</text>
<text x="97.4" y="73.5">14</text>
<text x="97.4" y="77">15</text>
<text x="130.2" y="73.5">2</text>
<text x="130.2" y="75.3">3</text>
<text x="97.4" y="80.6">19</text>
<text x="129.7" y="80.6">28</text>
<text x="129.7" y="78.8">29</text>
<text x="129.7" y="82.4">31</text>
<text x="97.4" y="84.2">32</text>
<text x="129.7" y="84.2">30</text>
<text x="61.9" y="143.5">1</text>
<text x="87.5" y="143.5">16</text>
<text x="61.9" y="148.9">2</text>
<text x="86.6" y="148.9">15</text>
<text x="61.9" y="154.3">3</text>
<text x="86.6" y="154.3">14</text>
<text x="61.9" y="157.9">6</text>
<text x="87.5" y="157.9">11</text>
<text x="61.9" y="163.3">7</text>
<text x="87.5" y="163.3">10</text>
<text x="61.9" y="168.6">8</text>
<text x="88" y="168.6">9</text>
</g>
<g font-size=".9" fill="#0f0f0f">
<text x="87.6" y="53.7">RXD0</text>
<text x="87.6" y="57.3">RXD2</text>
<text x="87.6" y="59.1">RXD3</text>
<text x="87.6" y="55.5">RXD1</text>
<text x="87.6" y="62.7">RCLK</text>
<text x="87.6" y="64.5">RXER</text>
<text x="87.6" y="77">COL</text>
<text x="24.7" y="107.6">RXD1</text>
<text x="24.7" y="105.8">RXD0</text>
<text x="24.7" y="109.4">RXD2</text>
<text x="24.7" y="113">RCLK</text>
<text x="24.7" y="111.2">RXD3</text>
<text x="24.7" y="116.6">COL</text>
<text x="24.7" y="114.8">RXER</text>
</g>
<g font-size=".9" fill="#0000c2">
<text x="32.5" y="150.4">Passove</text>
<text x="38.8" y="150.4">PoE</text>
</g>
<g font-size=".7" fill="#a90000">
<text x="27.9" y="143.5">1</text>
<text x="27.9" y="145.3">2</text>
<text x="27.9" y="147.1">3</text>
<text x="27.9" y="148.9">4</text>
<text x="27.9" y="150.7">5</text>
<text x="27.9" y="152.5">6</text>
<text x="27.9" y="154.3">7</text>
<text x="27.5" y="161.5">10</text>
<text x="27.9" y="156.1">8</text>
<text x="27.9" y="159.7">9</text>
<text x="27.5" y="163.3">11</text>
<text x="27.5" y="165.1">12</text>
<text x="27.5" y="168.6">S1</text>
<text x="27.5" y="170.4">S2</text>
</g>
</svg>
